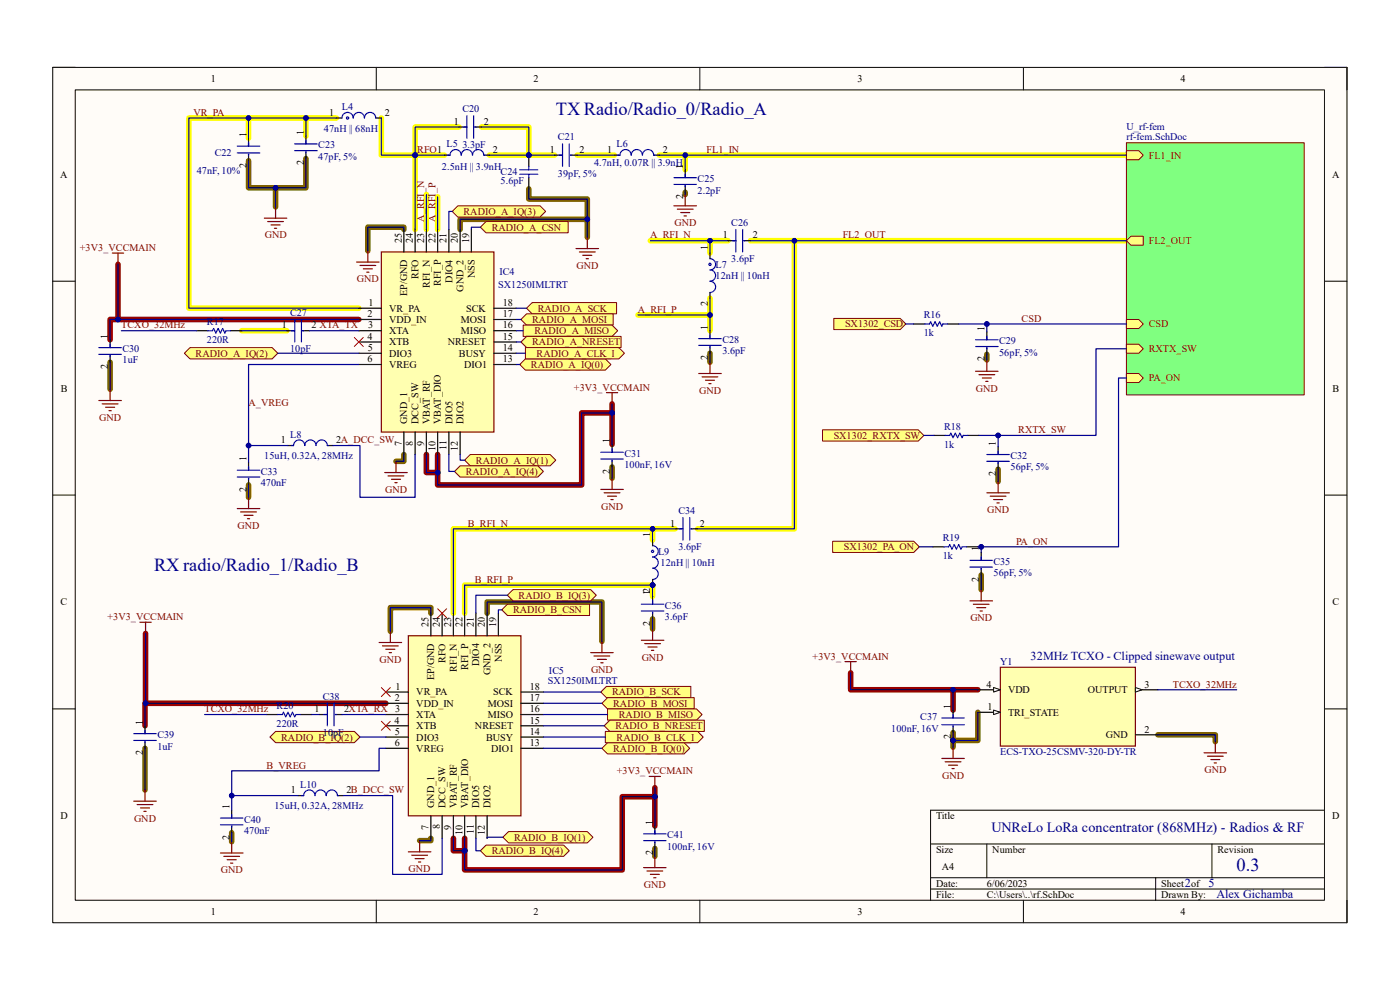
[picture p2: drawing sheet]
<svg xmlns="http://www.w3.org/2000/svg" width="297mm" height="210mm" viewBox="0 0 297 210" stroke-linecap="round" stroke-linejoin="round" font-family="sans-serif">
<path d="M11.2 14.3h274.6v181.4h-274.6z" fill-rule="evenodd" fill="#fffcf8"/>
<path d="M11.2 14.3h274.6v181.4h-274.6z" fill="none" stroke="#000" stroke-width=".21"/>
<path d="M16 19.1h265v171.9h-265z" fill-rule="evenodd" fill="#fffcf8"/>
<g fill="none" stroke="#000" stroke-width=".21">
<path d="M11.2 14.3h4.8M16 19.1h265v171.9h-265zM79.8 14.3v4.8M148.5 14.3v4.8M217.1 14.3v4.8M281 14.3h4.8v4.8M11.2 59.7h4.8M281 59.7h4.8M11.2 105h4.8M281 105h4.8M11.2 150.4h4.8M281 150.4h4.8"/>
<path d="M197.4 179h83.6M209.4 179v7.2M257.1 179v7.2M281 171.9h-83.6v19.1M79.8 191v4.7M148.5 191v4.7M197.4 186.2h83.6M197.4 188.6h83.6M217.1 191v4.7M245.2 186.2v4.8M285.8 191v4.7"/>
</g>
<g fill="none" stroke="#7f6000" stroke-width="1.2">
<path d="M58.5 39.8v4.1M64.9 33.6v6.2h-12.2v-5.7M85.7 48.7v-.5h-7.7v5M97.6 48.7v-2.2h27v3.8M112.2 40.1v2.1h12.4v4.3M145.4 40.8v.5M23.4 76.8v5.8M150.6 74.9v1.9M209.4 75.2v1.2M85.7 96.4v1.5h-1.7M129.9 99.1v2.3M211.8 99.5v2.7"/>
<path d="M52.7 102.9v2.6M91.4 130.1v-1.2h-8.6v5M103.3 130.1v-2.4h24.4v8.4M138.4 131.3v2.1M208.2 122v3.1M30.8 158.7v8.9M202.2 155.4v1.7M207.5 151.1v6h-5.3v1.4M245.6 155.9h12.2v1.4M49.1 176.7v1.9M91.4 177.8v.5h-2.4M138.9 180v1.7"/>
</g>
<g fill="none" stroke="#900" stroke-width="1.2">
<path d="M25 56.1v11.7M76.1 67.8h-52.7v4.3M90.5 96.4v3.8h2.3v-3.8M129.9 87.6h-6.5v15.3h-30.6v-2.7M129.9 85.7v8.6M30.9 134.4l-.1 19.6M30.9 149.2h51M180.5 142.7v3.6h27M202.2 146.3v4.3M96.2 177.8v2.7h2.4M98.6 177.8v2.7M138.9 169h-6.9v15.5h-33.4v-4"/>
<path d="M138.9 167.1v8.1"/>
</g>
<g fill="none" stroke="#ff0" stroke-width="1.2">
<path d="M52.7 25v4.3M64.9 25v3.9M71.4 25h-31.3v40.4h36M80.9 25v7.9h7.2M88.1 32.9h6.2M88.1 32.9v15.8M97.4 26.9h-9.3v6M102.2 26.9h10v6h5.5M103.8 32.9h8.4M122.4 32.9h7.9M139.9 32.9h5.5v3.1M145.4 32.9h93.6"/>
<path d="M90.5 41.3v7.4M92.8 41.8v6.9M138 51.1h16.4M150.6 51.1v2.6M159.2 51.1h79.8M168.5 51.1v61.1h-20.5M51.3 70.2h9.5M135.3 66.8h15.3v3.4M150.6 63.2v3.6M138.4 112.2v2.4M143.2 112.2h-47v17.9M138.4 126.5v-2.4h-39.8v6"/>
</g>
<path d="M80.9 53.5h23.9v38.2h-23.9z" fill-rule="evenodd" fill="#ffffb0"/>
<path d="M80.9 53.5h23.9v38.2h-23.9z" fill="none" stroke="#800000" stroke-width=".25"/>
<g fill="none" stroke="#000" stroke-width=".25">
<path d="M85.7 48.7v4.7M88.1 48.7v4.8M90.5 48.7v4.8M92.8 48.7v4.8M95.2 48.7v4.8M97.6 48.7v4.8M100 48.7v4.8M76.1 65.4h4.8M76.1 67.8h4.8M76.1 70.2h4.8M76.1 72.5h4.8M76.1 74.9h4.8"/>
<path d="M76.1 77.3h4.8M104.8 65.4h4.8M104.8 67.8h4.8M104.8 70.2h4.8M104.8 72.5h4.8M104.8 74.9h4.8M104.8 77.3h4.8M85.7 91.7v4.7M88.1 91.7v4.7M90.5 91.7v4.7M92.8 91.7v4.7M95.2 91.7v4.7"/>
<path d="M97.6 91.7v4.7"/>
</g>
<path d="M86.6 134.9h23.9v38.2h-23.9z" fill-rule="evenodd" fill="#ffffb0"/>
<g fill="none" stroke="#800000" stroke-width=".25">
<path d="M23.8 53.7h2.4M25 53.7v2.4M75.6 55.6h4.8M76.4 56.3h3.3M77.1 57h1.9M77.8 57.7h.5M78 53.2v2.4M122.2 52.7h4.8M122.9 53.5h3.4M123.6 54.2h2M124.4 54.9h.4M124.6 50.3v2.4"/>
<path d="M21 85h4.7M21.7 85.7h3.3M22.4 86.4h1.9M23.1 87.1h.5M23.4 82.6v2.4M29.7 132h2.4M30.9 132v2.4M80.4 136.3h4.8M81.1 137h3.4M81.9 137.7h1.9M82.6 138.5h.5M82.8 133.9v2.4"/>
<path d="M86.6 134.9h23.9v38.2h-23.9zM125.3 138.5h4.8M126 139.2h3.4M126.7 139.9h2M127.7 136.1v2.4M127.5 140.6h.4M28.4 170h4.8M29.1 170.7h3.3M29.8 171.4h1.9M30.5 172.1h.5M30.8 167.6v2.4"/>
</g>
<g fill="none" stroke="#000" stroke-width=".25">
<path d="M91.4 130.1v4.8M93.8 130.1v4.8M96.2 130.1v4.8M98.6 130.1v4.8M101 130.1v4.8M103.3 130.1v4.8M105.7 130.1v4.8M81.9 146.8h4.7M81.9 149.2h4.7M81.9 151.6h4.7M81.9 154h4.7M81.9 156.4h4.7"/>
<path d="M81.9 158.7h4.7M110.5 146.8h4.8M110.5 149.2h4.8M110.5 151.6h4.8M110.5 154h4.8M110.5 156.4h4.8M110.5 158.7h4.8M91.4 173.1v4.7M93.8 173.1v4.7M96.2 173.1v4.7M98.6 173.1v4.7M101 173.1v4.7"/>
<path d="M103.3 173.1v4.7"/>
</g>
<path d="M212.2 141.6h28.7v16.7h-28.7z" fill-rule="evenodd" fill="#ffffb0"/>
<path d="M212.2 141.6h28.7v16.7h-28.7z" fill="none" stroke="#800000" stroke-width=".25"/>
<path d="M207.5 146.3h4.7" fill="none" stroke="#000" stroke-width=".25"/>
<path d="M210.8 145.8l1.4 .5-1.4 .5z" fill="#f8fcff"/>
<path d="M210.8 145.8l1.4 .5-1.4 .5z" fill="none" stroke="#000" stroke-width=".21"/>
<path d="M207.5 151.1h4.7" fill="none" stroke="#000" stroke-width=".25"/>
<path d="M210.8 150.6l1.4 .5-1.4 .5z" fill="#f8fcff"/>
<path d="M210.8 150.6l1.4 .5-1.4 .5z" fill="none" stroke="#000" stroke-width=".21"/>
<path d="M240.9 146.3h4.7" fill="none" stroke="#000" stroke-width=".25"/>
<path d="M240.9 145.8l1.4 .5-1.4 .5z" fill="#f8fcff"/>
<path d="M240.9 145.8l1.4 .5-1.4 .5z" fill="none" stroke="#000" stroke-width=".21"/>
<path d="M240.9 155.9h4.7" fill="none" stroke="#000" stroke-width=".25"/>
<path d="M179.3 140.4h2.4M180.5 140.4v2.3M202.2 158.5v2.4M255.4 159.7h4.8M257.8 157.3v2.4M199.8 160.9h4.8M200.5 161.6h3.4M201.2 162.3h2M202 163h.4M256.2 160.4h3.3M256.9 161.1h1.9M257.6 161.9h.5" fill="none" stroke="#800000" stroke-width=".25"/>
<path d="M75.2 71.6l1.9 1.9M77.1 71.6l-1.9 1.9M80.9 153l1.9 1.9M80.9 145.8l1.9 2M82.8 153l-1.9 1.9M82.8 145.8l-1.9 2" fill="none" stroke="#f00" stroke-width=".21"/>
<path d="M111.5 76.1h16.9l1.2 1.2-1.2 1.2h-16.9l-1.2-1.2z" fill-rule="evenodd" fill="#ffff80"/>
<path d="M111.5 76.1h16.9l1.2 1.2-1.2 1.2h-16.9l-1.2-1.2z" fill="none" stroke="#800000" stroke-width=".21"/>
<path d="M99.8 96.4h16.9l1.2 1.2-1.2 1.2h-16.9l-1.2-1.2z" fill-rule="evenodd" fill="#ffff80"/>
<path d="M99.8 96.4h16.9l1.2 1.2-1.2 1.2h-16.9l-1.2-1.2z" fill="none" stroke="#800000" stroke-width=".21"/>
<path d="M96.4 100l1.2-1.2h16.5l1.2 1.2-1.2 1.2h-16.5z" fill-rule="evenodd" fill="#ffff80"/>
<path d="M96.4 100l1.2-1.2h16.5l1.2 1.2-1.2 1.2h-16.5z" fill="none" stroke="#800000" stroke-width=".21"/>
<path d="M95.9 44.9l1.2-1.2h17.5l1.2 1.2-1.2 1.1h-17.5z" fill-rule="evenodd" fill="#ffff80"/>
<path d="M95.9 44.9l1.2-1.2h17.5l1.2 1.2-1.2 1.1h-17.5z" fill="none" stroke="#800000" stroke-width=".21"/>
<path d="M40.3 73.7h17.4l1.2 1.2-1.2 1.2h-17.4l-1.2-1.2z" fill-rule="evenodd" fill="#ffff80"/>
<path d="M40.3 73.7h17.4l1.2 1.2-1.2 1.2h-17.4l-1.2-1.2z" fill="none" stroke="#800000" stroke-width=".21"/>
<path d="M58.5 155.2h16.7l1.2 1.2-1.2 1.1h-16.7l-1.2-1.1z" fill-rule="evenodd" fill="#ffff80"/>
<path d="M58.5 155.2h16.7l1.2 1.2-1.2 1.1h-16.7l-1.2-1.1z" fill="none" stroke="#800000" stroke-width=".21"/>
<path d="M103.1 179.3h16.5l1.2 1.2-1.2 1.2h-16.5l-1.2-1.2z" fill-rule="evenodd" fill="#ffff80"/>
<path d="M103.1 179.3h16.5l1.2 1.2-1.2 1.2h-16.5l-1.2-1.2z" fill="none" stroke="#800000" stroke-width=".21"/>
<path d="M106.7 177.6l1.2-1.2h16.7l1.2 1.2-1.2 1.2h-16.7z" fill-rule="evenodd" fill="#ffff80"/>
<path d="M106.7 177.6l1.2-1.2h16.7l1.2 1.2-1.2 1.2h-16.7z" fill="none" stroke="#800000" stroke-width=".21"/>
<path d="M127.7 158.7l1.2-1.2h16.2l1.2 1.2-1.2 1.2h-16.2z" fill-rule="evenodd" fill="#ffff80"/>
<path d="M127.7 158.7l1.2-1.2h16.2l1.2 1.2-1.2 1.2h-16.2z" fill="none" stroke="#800000" stroke-width=".21"/>
<path d="M107.6 126.3l1.2-1.2h16.5l1.2 1.2-1.2 1.2h-16.5z" fill-rule="evenodd" fill="#ffff80"/>
<path d="M107.6 126.3l1.2-1.2h16.5l1.2 1.2-1.2 1.2h-16.5z" fill="none" stroke="#800000" stroke-width=".21"/>
<path d="M84 97.9v2.3M81.6 100.2h4.8M82.3 101h3.4M83.1 101.7h1.9M83.8 102.4h.4" fill="none" stroke="#800000" stroke-width=".25"/>
<path d="M111.7 65.4l1.2-1.2h17.9v2.4h-17.9z" fill-rule="evenodd" fill="#ffff80"/>
<path d="M111.7 65.4l1.2-1.2h17.9v2.4h-17.9z" fill="none" stroke="#800000" stroke-width=".21"/>
<path d="M111.7 66.6h18.4v2.4h-18.4l-1.2-1.2z" fill-rule="evenodd" fill="#ffff80"/>
<path d="M111.7 66.6h18.4v2.4h-18.4l-1.2-1.2z" fill="none" stroke="#800000" stroke-width=".21"/>
<path d="M111 69h18.9l1.1 1.2-1.1 1.2h-18.9z" fill-rule="evenodd" fill="#ffff80"/>
<path d="M111 69h18.9l1.1 1.2-1.1 1.2h-18.9z" fill="none" stroke="#800000" stroke-width=".21"/>
<path d="M110.5 72.5l1.2-1.1h20.1v2.3h-20.1z" fill-rule="evenodd" fill="#ffff80"/>
<path d="M110.5 72.5l1.2-1.1h20.1v2.3h-20.1z" fill="none" stroke="#800000" stroke-width=".21"/>
<path d="M101.9 48.2l1.2-1.2h17.4v2.4h-17.4z" fill-rule="evenodd" fill="#ffff80"/>
<path d="M101.9 48.2l1.2-1.2h17.4v2.4h-17.4z" fill="none" stroke="#800000" stroke-width=".21"/>
<path d="M61.1 94.5h1.2M69.4 94.5h1.2M63.2 168.8h1.2M71.6 168.8h1.2" fill="none" stroke="#000" stroke-width=".25"/>
<path d="M61.8 94.5h.5a1.2 1.2 0 0 1 1.2-1.2 1.2 1.2 0 0 1 1.2 1.2 1.19 1.19 0 0 1 .8-1.1 1.19 1.19 0 0 1 1.3 .4l.3 .7a1.19 1.19 0 0 1 .8-1.1 1.19 1.19 0 0 1 1.3 .4l.2 .7h.3M63.9 168.8h.5a1.2 1.2 0 0 1 1.2-1.2 1.2 1.2 0 0 1 1.2 1.2 1.19 1.19 0 0 1 .8-1.2 1.19 1.19 0 0 1 1.4 .5l.2 .7a1.19 1.19 0 0 1 .8-1.2 1.19 1.19 0 0 1 1.4 .5l.2 .7h.2" fill="none" stroke="#00f" stroke-width=".25"/>
<g fill="none" stroke="#800000" stroke-width=".25">
<path d="M50.3 107.9h4.8M51.1 108.6h3.3M51.8 109.3h1.9M52.5 110h.5M52.7 105.5v2.4M49.1 178.6v2.4M89 178.3v2.4M46.8 181h4.7M47.5 181.7h3.3M48.2 182.4h1.9M48.9 183.1h.5M86.6 180.7h4.8"/>
<path d="M87.4 181.4h3.3M88.1 182.1h1.9M88.8 182.9h.5"/>
</g>
<path d="M107.6 128.2h17.5v2.4h-17.5l-1.1-1.2z" fill-rule="evenodd" fill="#ffff80"/>
<path d="M107.6 128.2h17.5v2.4h-17.5l-1.1-1.2z" fill="none" stroke="#800000" stroke-width=".21"/>
<path d="M127.5 146.8l1.2-1.2h17.9v2.4h-17.9z" fill-rule="evenodd" fill="#ffff80"/>
<path d="M127.5 146.8l1.2-1.2h17.9v2.4h-17.9z" fill="none" stroke="#800000" stroke-width=".21"/>
<path d="M128.9 148h18.4v2.4h-18.4l-1.2-1.2z" fill-rule="evenodd" fill="#ffff80"/>
<path d="M128.9 148h18.4v2.4h-18.4l-1.2-1.2z" fill="none" stroke="#800000" stroke-width=".21"/>
<path d="M128.9 150.4h18.9l1.1 1.2-1.1 1.2h-18.9z" fill-rule="evenodd" fill="#ffff80"/>
<path d="M128.9 150.4h18.9l1.1 1.2-1.1 1.2h-18.9z" fill="none" stroke="#800000" stroke-width=".21"/>
<path d="M128.2 154l1.2-1.2h20v2.4h-20z" fill-rule="evenodd" fill="#ffff80"/>
<path d="M128.2 154l1.2-1.2h20v2.4h-20z" fill="none" stroke="#800000" stroke-width=".21"/>
<g fill="none" stroke="#800000" stroke-width=".25">
<path d="M56.1 46.3h4.7M56.8 47h3.3M57.5 47.7h1.9M58.2 48.4h.5M58.5 43.9v2.4M143 43.7h4.8M143.7 44.4h3.3M144.4 45.1h1.9M145.1 45.8h.5M145.4 41.3v2.4M148.2 79.2h4.8M148.9 80h3.4"/>
<path d="M150.6 76.8v2.4M128.7 83.3h2.3M129.9 83.3v2.4M149.7 80.7h1.9M150.4 81.4h.5M127.5 103.8h4.7M128.2 104.5h3.3M128.9 105.3h1.9M129.6 106h.5M129.9 101.4v2.4M136.1 135.8h4.7M136.8 136.5h3.3"/>
<path d="M137.5 137.3h1.9M138.2 138h.5M138.4 133.4v2.4M137.7 164.7h2.4M138.9 164.7v2.4M136.5 184.1h4.8M137.3 184.8h3.3M138 185.5h1.9M138.7 186.2h.5M138.9 181.7v2.4"/>
</g>
<path d="M92.8 129.1l2 1.9M94.8 129.1l-2 1.9" fill="none" stroke="#f00" stroke-width=".21"/>
<path d="M239 30.3h37.7v53.5h-37.7z" fill-rule="evenodd" fill="#80ff80"/>
<path d="M239 30.3h37.7v53.5h-37.7z" fill="none" stroke="#800000" stroke-width=".21"/>
<path d="M239 67.8h2.6l.9 .9-.9 1h-2.6z" fill-rule="evenodd" fill="#ffff80"/>
<path d="M239 67.8h2.6l.9 .9-.9 1h-2.6z" fill="none" stroke="#800000" stroke-width=".21"/>
<path d="M239 79.2h2.6l.9 1-.9 1h-2.6z" fill-rule="evenodd" fill="#ffff80"/>
<path d="M239 79.2h2.6l.9 1-.9 1h-2.6z" fill="none" stroke="#800000" stroke-width=".21"/>
<path d="M239 73h2.6l.9 1-.9 .9h-2.6z" fill-rule="evenodd" fill="#ffff80"/>
<path d="M239 73h2.6l.9 1-.9 .9h-2.6z" fill="none" stroke="#800000" stroke-width=".21"/>
<path d="M239 32h2.6l.9 .9-.9 1h-2.6z" fill-rule="evenodd" fill="#ffff80"/>
<path d="M239 32h2.6l.9 .9-.9 1h-2.6z" fill="none" stroke="#800000" stroke-width=".21"/>
<path d="M239.9 50.1h2.6v1.9h-2.6l-.9-.9z" fill-rule="evenodd" fill="#ffff80"/>
<path d="M239.9 50.1h2.6v1.9h-2.6l-.9-.9z" fill="none" stroke="#800000" stroke-width=".21"/>
<g fill="none" stroke="#800000" stroke-width=".25">
<path d="M207 78.8h4.8M207.7 79.5h3.3M209.4 76.4v2.4M208.4 80.2h1.9M209.1 80.9h.5M209.4 104.5h4.7M210.1 105.3h3.3M210.8 106h1.9M211.5 106.7h.5M211.8 102.2v2.3M205.8 127.5h4.8M206.5 128.2h3.3"/>
<path d="M207.2 128.9h1.9M207.9 129.6h.5M208.2 125.1v2.4"/>
</g>
<path d="M176.9 67.5h14.1l1.2 1.2-1.2 1.2h-14.1z" fill-rule="evenodd" fill="#ffff80"/>
<path d="M176.9 67.5h14.1l1.2 1.2-1.2 1.2h-14.1z" fill="none" stroke="#800000" stroke-width=".21"/>
<path d="M174.5 91.2h20.3l1.2 1.2-1.2 1.2h-20.3z" fill-rule="evenodd" fill="#ffff80"/>
<path d="M174.5 91.2h20.3l1.2 1.2-1.2 1.2h-20.3z" fill="none" stroke="#800000" stroke-width=".21"/>
<path d="M176.6 114.8h17.2l1.2 1.2-1.2 1.2h-17.2z" fill-rule="evenodd" fill="#ffff80"/>
<path d="M176.6 114.8h17.2l1.2 1.2-1.2 1.2h-17.2z" fill="none" stroke="#800000" stroke-width=".21"/>
<path d="M128.4 155.2h19.6l1.2 1.2-1.2 1.1h-19.6z" fill-rule="evenodd" fill="#ffff80"/>
<path d="M128.4 155.2h19.6l1.2 1.2-1.2 1.1h-19.6z" fill="none" stroke="#800000" stroke-width=".21"/>
<path d="M111.5 73.7h19.8l1.2 1.2-1.2 1.2h-19.8z" fill-rule="evenodd" fill="#ffff80"/>
<path d="M111.5 73.7h19.8l1.2 1.2-1.2 1.2h-19.8z" fill="none" stroke="#800000" stroke-width=".21"/>
<circle cx="112.2" cy="32.9" r=".48" fill="#000080"/>
<circle cx="112.2" cy="32.9" r=".48" fill="none" stroke="#000080" stroke-width=".21"/>
<path d="M112.2 32.9v2.4M112.2 37.7v2.4" fill="none" stroke="#000" stroke-width=".25"/>
<circle cx="112.2" cy="32.9" r=".48" fill="#000080"/>
<circle cx="112.2" cy="32.9" r=".48" fill="none" stroke="#000080" stroke-width=".21"/>
<g fill="none" stroke="#00f" stroke-width=".25">
<path d="M50.3 31h4.8M50.3 32.4h4.8M52.7 30.3v.7M52.7 32.7v.2M62.5 30.5h4.8M62.5 32h4.8M64.9 29.8v.7M64.9 32.2v.2M98.3 26.9h.7M99 24.6v4.7M100.5 24.6v4.7M100.7 26.9h.3"/>
<path d="M110.3 36h3.8M110.3 37h3.8M112.2 35.3v.7M112.2 37v.7M118.6 32.9h.7M119.3 30.5v4.8M120.8 30.5v4.8M121 32.9h.3M131 32.9h.5a1.2 1.2 0 0 1 1.2-1.2 1.2 1.2 0 0 1 1.2 1.2 1.19 1.19 0 0 1 .8-1.1 1.19 1.19 0 0 1 1.4 .4l.2 .7a1.19 1.19 0 0 1 .8-1.1 1.19 1.19 0 0 1 1.4 .4l.2 .7h.2M150.6 54.9a1.19 1.19 0 0 1 1.2 1.2 1.19 1.19 0 0 1-1.2 1.2 1.19 1.19 0 0 1 1.2 1.2 1.19 1.19 0 0 1-1.2 1.2 1.2 1.2 0 0 1 1.2 1.1 1.2 1.2 0 0 1-1.2 1.2M155.4 51.1h.7M156.1 48.7v4.8"/>
<path d="M157.5 48.7v4.8M157.8 51.1h.2M44.1 70.2h1l.2-.5 .5 .9 .5-.9 .5 .9 .4-.9 .5 .9 .3-.4h.9M148.2 71.8h4.8M148.2 73.3h4.8M150.6 71.1v.7M150.6 73.5v.2M196.2 68.7h1l.2-.4 .5 .9 .5-.9 .5 .9 .4-.9 .5 .9 .2-.5h1M207 72.1h4.8M207 73.5h4.8M209.4 71.4v.7M209.4 73.7v.3"/>
<path d="M50.3 99.8h4.8M52.7 99.1v.7M127.5 95.9h4.7M127.5 97.4h4.7M129.9 95.2v.7M129.9 97.6v.3M200.5 92.4h1l.2-.5 .5 .9 .5-.9 .5 .9 .4-.9 .5 .9 .2-.4h1M209.4 96.4h4.7M209.4 97.9h4.7M211.8 95.7v.7M211.8 98.1v.2M50.3 101.2h4.8"/>
<path d="M52.7 101.4v.3M144.2 112.2h.7M144.9 109.8v4.8M146.3 109.8v4.8M146.6 112.2h.2M200.3 116h.9l.3-.5 .5 1 .4-1 .5 1 .5-1 .5 1 .2-.5h1M205.8 118.9h4.8M208.2 118.2v.7M136.1 128.2h4.7M136.1 129.6h4.7M138.4 127.5v.7M138.4 129.9v.2"/>
<path d="M205.8 120.3h4.8M208.2 120.5v.3M58.9 151.6h1l.2-.5 .5 1 .5-1 .5 1 .4-1 .5 1 .3-.5h.9M199.8 152.3h4.8M199.8 153.7h4.8M202.2 151.6v.7M202.2 154v.2M46.8 173.5h4.7M46.8 175h4.7M49.1 172.8v.7M49.1 175.2v.3M136.5 176.9h4.8"/>
<path d="M136.5 178.3h4.8M138.9 176.2v.7M138.9 178.6v.2"/>
<circle cx="150.6" cy="56.1" r=".24"/>
</g>
<g fill="none" stroke="#000" stroke-width=".25">
<path d="M52.7 29.3v1.7M52.7 32.7v1.4M64.9 28.9v1.6M64.9 32.2v1.4M97.4 26.9h1.6M100.7 26.9h1.5M117.7 32.9h1.6M121 32.9h1.4M130.3 32.9h1.2M138.7 32.9h1.2M150.6 53.7v1.2M154.4 51.1h1.7"/>
<path d="M157.8 51.1h1.4M41.7 70.2h2.4M48.9 70.2h2.4M150.6 62v1.2M150.6 70.2v1.6M150.6 73.5v1.4M193.8 68.7h2.4M201 68.7h2.4M209.4 70.4v1.7M209.4 73.7v1.5M52.7 98.1v1.7M129.9 94.3v1.6"/>
<path d="M129.9 97.6v1.5M198.1 92.4h2.4M205.3 92.4h2.4M211.8 94.8v1.6M211.8 98.1v1.4M52.7 101.4v1.5M143.2 112.2h1.7M146.6 112.2h1.4M197.9 116h2.4M205.1 116h2.4M208.2 117.2v1.7M138.4 126.5v1.7"/>
<path d="M138.4 129.9v1.4M208.2 120.5v1.5M56.6 151.6h2.3M63.7 151.6h2.4M202.2 150.6v1.7M202.2 154v1.4M49.1 171.9v1.6M49.1 175.2v1.5M138.9 175.2v1.7M138.9 178.6v1.4"/>
</g>
<circle cx="138.4" cy="124.1" r=".48" fill="#000080"/>
<circle cx="138.4" cy="124.1" r=".48" fill="none" stroke="#000080" stroke-width=".21"/>
<g fill="none" stroke="#00f" stroke-width=".25">
<path d="M138.4 115.8a1.2 1.2 0 0 1 1.2 1.2 1.2 1.2 0 0 1-1.2 1.2 1.19 1.19 0 0 1 1.2 1.1 1.19 1.19 0 0 1-1.2 1.2 1.2 1.2 0 0 1 1.2 1.2 1.2 1.2 0 0 1-1.2 1.2"/>
<circle cx="138.4" cy="117" r=".24"/>
</g>
<path d="M138.4 114.6v1.2M138.4 122.9v1.2" fill="none" stroke="#000" stroke-width=".25"/>
<circle cx="138.4" cy="124.1" r=".48" fill="#000080"/>
<circle cx="138.4" cy="124.1" r=".48" fill="none" stroke="#000080" stroke-width=".21"/>
<g fill="none" stroke="#000" stroke-width=".25">
<path d="M71.4 25h1.1M79.7 25h1.2M94.3 32.9h1.2M102.6 32.9h1.2M145.4 36v1.7M145.4 39.4v1.4M23.4 72.1v1.6M23.4 75.4v1.4M60.8 70.2h1.7M64.2 70.2h1.4M30.8 154v1.6M30.8 157.3v1.4"/>
<path d="M67.8 151.6h1.6M71.1 151.6h1.4"/>
</g>
<g fill="none" stroke="#00f" stroke-width=".25">
<path d="M72.5 25a1.2 1.2 0 0 1 1.2-1.2 1.2 1.2 0 0 1 1.2 1.2 1.2 1.2 0 0 1 1.2-1.2 1.2 1.2 0 0 1 1.2 1.2 1.19 1.19 0 0 1 .8-1.1 1.19 1.19 0 0 1 1.4 .4l.2 .7M95 32.9h.5a1.2 1.2 0 0 1 1.2-1.2 1.2 1.2 0 0 1 1.2 1.2 1.2 1.2 0 0 1 1.1-1.2 1.2 1.2 0 0 1 1.2 1.2 1.19 1.19 0 0 1 .9-1.1 1.19 1.19 0 0 1 1.3 .4l.2 .7h.3M143 37.7h4.8M143 39.1h4.8M145.4 37v.7M145.4 39.4v.2M21 73.7h4.7M21 75.2h4.7M23.4 73v.7M23.4 75.4v.3M61.8 70.2h.7M62.5 67.8v4.7"/>
<path d="M63.9 67.8v4.7M64.2 70.2h.2M28.4 155.6h4.8M28.4 157.1h4.8M30.8 154.9v.7M30.8 157.3v.2M68.7 151.6h.7M69.4 149.2v4.8M70.9 149.2v4.8M71.1 151.6h.3"/>
<circle cx="73.7" cy="25" r=".24"/>
</g>
<path d="M97.6 48.7v-2.2h27v3.8M103.3 130.1v-2.4h24.4v8.4" fill="none" stroke="#000080" stroke-width=".25"/>
<circle cx="124.6" cy="46.5" r=".48" fill="#000080"/>
<circle cx="124.6" cy="46.5" r=".48" fill="none" stroke="#000080" stroke-width=".21"/>
<path d="M85.7 48.7v-.5h-7.7v5M30.9 149.2h51M43.4 151.6h13.2M245.6 155.9h12.2v1.4M245.6 146.3h16.8" fill="none" stroke="#000080" stroke-width=".25"/>
<circle cx="30.9" cy="149.2" r=".48" fill="#000080"/>
<circle cx="30.9" cy="149.2" r=".48" fill="none" stroke="#000080" stroke-width=".21"/>
<path d="M207.5 151.1v6h-5.3v1.4" fill="none" stroke="#000080" stroke-width=".25"/>
<circle cx="202.2" cy="157.1" r=".48" fill="#000080"/>
<circle cx="202.2" cy="157.1" r=".48" fill="none" stroke="#000080" stroke-width=".21"/>
<path d="M202.2 155.4v1.7" fill="none" stroke="#000080" stroke-width=".25"/>
<circle cx="202.2" cy="157.1" r=".48" fill="#000080"/>
<circle cx="202.2" cy="157.1" r=".48" fill="none" stroke="#000080" stroke-width=".21"/>
<g fill="none" stroke="#000080" stroke-width=".25">
<path d="M95.9 44.9h-.7v3.8M101.9 48.2h-1.9v.5M58.9 74.9h17.2M109.6 65.4h2.1M109.6 67.8h.9M109.6 70.2h1.4M109.6 72.5h.9M109.6 74.9h1.9M109.6 77.3h.7M61.1 94.5h-8.4v3.6M85.7 96.4v1.5h-1.7M95.2 96.4v3.6h1.2"/>
<path d="M97.6 96.4v1.2h1M91.4 130.1v-1.2h-8.6v5M107.6 126.3h-6.6v3.8M115.3 158.7h12.4M101 177.8v2.7h.9M106.7 177.6h-3.4v.2"/>
</g>
<circle cx="52.7" cy="94.5" r=".48" fill="#000080"/>
<circle cx="52.7" cy="94.5" r=".48" fill="none" stroke="#000080" stroke-width=".21"/>
<path d="M63.2 168.8h-14.1v3.1" fill="none" stroke="#000080" stroke-width=".25"/>
<circle cx="49.1" cy="168.8" r=".48" fill="#000080"/>
<circle cx="49.1" cy="168.8" r=".48" fill="none" stroke="#000080" stroke-width=".21"/>
<path d="M106.5 129.4h-.8v.7M115.3 146.8h12.2M115.3 149.2h12.4M115.3 151.6h13.6M115.3 154h12.9M115.3 156.4h13.1M49.1 176.7v1.9M72.8 168.8h10.5v16.7h10.5v-7.7M91.4 177.8v.5h-2.4M98.6 177.8v2.7" fill="none" stroke="#000080" stroke-width=".25"/>
<circle cx="98.6" cy="180.5" r=".48" fill="#000080"/>
<circle cx="98.6" cy="180.5" r=".48" fill="none" stroke="#000080" stroke-width=".21"/>
<path d="M96.2 177.8v2.7h2.4" fill="none" stroke="#000080" stroke-width=".25"/>
<circle cx="98.6" cy="180.5" r=".48" fill="#000080"/>
<circle cx="98.6" cy="180.5" r=".48" fill="none" stroke="#000080" stroke-width=".21"/>
<path d="M129.9 99.1v2.3M138.9 169h-6.9v15.5h-33.4v-4" fill="none" stroke="#000080" stroke-width=".25"/>
<circle cx="98.6" cy="180.5" r=".48" fill="#000080"/>
<circle cx="98.6" cy="180.5" r=".48" fill="none" stroke="#000080" stroke-width=".21"/>
<circle cx="138.9" cy="169" r=".48" fill="#000080"/>
<circle cx="138.9" cy="169" r=".48" fill="none" stroke="#000080" stroke-width=".21"/>
<path d="M90.5 96.4v3.8h2.3v-3.8" fill="none" stroke="#000080" stroke-width=".25"/>
<circle cx="92.8" cy="100.2" r=".48" fill="#000080"/>
<circle cx="92.8" cy="100.2" r=".48" fill="none" stroke="#000080" stroke-width=".21"/>
<path d="M129.9 87.6h-6.5v15.3h-30.6v-2.7" fill="none" stroke="#000080" stroke-width=".25"/>
<circle cx="92.8" cy="100.2" r=".48" fill="#000080"/>
<circle cx="92.8" cy="100.2" r=".48" fill="none" stroke="#000080" stroke-width=".21"/>
<circle cx="129.8" cy="87.6" r=".48" fill="#000080"/>
<circle cx="129.8" cy="87.6" r=".48" fill="none" stroke="#000080" stroke-width=".21"/>
<path d="M76.1 77.3h-23.4v17.2" fill="none" stroke="#000080" stroke-width=".25"/>
<circle cx="52.7" cy="94.5" r=".48" fill="#000080"/>
<circle cx="52.7" cy="94.5" r=".48" fill="none" stroke="#000080" stroke-width=".21"/>
<path d="M81.9 158.7h-1.5v4.8h-31.3v5.3" fill="none" stroke="#000080" stroke-width=".25"/>
<circle cx="49.1" cy="168.8" r=".48" fill="#000080"/>
<circle cx="49.1" cy="168.8" r=".48" fill="none" stroke="#000080" stroke-width=".21"/>
<path d="M112.2 40.1v2.1h12.4v4.3M76.4 156.4h5.5" fill="none" stroke="#000080" stroke-width=".25"/>
<circle cx="124.6" cy="46.5" r=".48" fill="#000080"/>
<circle cx="124.6" cy="46.5" r=".48" fill="none" stroke="#000080" stroke-width=".21"/>
<path d="M122.4 32.9h7.9M90.5 41.3v7.4M92.8 41.8v6.9M150.6 74.9v1.9M138.4 124.1v2.4M138.4 131.3v2.1" fill="none" stroke="#000080" stroke-width=".25"/>
<circle cx="138.4" cy="124.1" r=".48" fill="#000080"/>
<circle cx="138.4" cy="124.1" r=".48" fill="none" stroke="#000080" stroke-width=".21"/>
<path d="M138.4 124.1h-39.8v6" fill="none" stroke="#000080" stroke-width=".25"/>
<circle cx="138.4" cy="124.1" r=".48" fill="#000080"/>
<circle cx="138.4" cy="124.1" r=".48" fill="none" stroke="#000080" stroke-width=".21"/>
<path d="M103.8 32.9h8.4M52.7 102.9v2.6" fill="none" stroke="#000080" stroke-width=".25"/>
<circle cx="112.2" cy="32.9" r=".48" fill="#000080"/>
<circle cx="112.2" cy="32.9" r=".48" fill="none" stroke="#000080" stroke-width=".21"/>
<path d="M88.1 32.9v15.8" fill="none" stroke="#000080" stroke-width=".25"/>
<circle cx="88.1" cy="32.9" r=".48" fill="#000080"/>
<circle cx="88.1" cy="32.9" r=".48" fill="none" stroke="#000080" stroke-width=".21"/>
<path d="M88.1 32.9h6.2" fill="none" stroke="#000080" stroke-width=".25"/>
<circle cx="88.1" cy="32.9" r=".48" fill="#000080"/>
<circle cx="88.1" cy="32.9" r=".48" fill="none" stroke="#000080" stroke-width=".21"/>
<path d="M80.9 25v7.9h7.2" fill="none" stroke="#000080" stroke-width=".25"/>
<circle cx="88.1" cy="32.9" r=".48" fill="#000080"/>
<circle cx="88.1" cy="32.9" r=".48" fill="none" stroke="#000080" stroke-width=".21"/>
<path d="M58.5 39.8v4.1" fill="none" stroke="#000080" stroke-width=".25"/>
<circle cx="58.5" cy="39.8" r=".48" fill="#000080"/>
<circle cx="58.5" cy="39.8" r=".48" fill="none" stroke="#000080" stroke-width=".21"/>
<path d="M64.9 25v3.9" fill="none" stroke="#000080" stroke-width=".25"/>
<circle cx="64.9" cy="25" r=".48" fill="#000080"/>
<circle cx="64.9" cy="25" r=".48" fill="none" stroke="#000080" stroke-width=".21"/>
<path d="M25.7 70.2h16M203.4 68.7h6v1.7M70.6 94.5h5.8v11h11.7v-9.1" fill="none" stroke="#000080" stroke-width=".25"/>
<circle cx="209.4" cy="68.7" r=".48" fill="#000080"/>
<circle cx="209.4" cy="68.7" r=".48" fill="none" stroke="#000080" stroke-width=".21"/>
<path d="M207.7 92.4h4.1v2.4" fill="none" stroke="#000080" stroke-width=".25"/>
<circle cx="211.8" cy="92.4" r=".48" fill="#000080"/>
<circle cx="211.8" cy="92.4" r=".48" fill="none" stroke="#000080" stroke-width=".21"/>
<path d="M207.5 116h.7v1.2" fill="none" stroke="#000080" stroke-width=".25"/>
<circle cx="208.2" cy="116" r=".48" fill="#000080"/>
<circle cx="208.2" cy="116" r=".48" fill="none" stroke="#000080" stroke-width=".21"/>
<path d="M192.2 68.7h1.6M209.4 68.7h29.6M209.4 75.2v1.2M196 92.4h2.1M211.8 99.5v2.7M195 116h2.9M208.2 122v3.1" fill="none" stroke="#000080" stroke-width=".25"/>
<circle cx="209.4" cy="68.7" r=".48" fill="#000080"/>
<circle cx="209.4" cy="68.7" r=".48" fill="none" stroke="#000080" stroke-width=".21"/>
<path d="M239 74h-6.5v18.4h-20.7" fill="none" stroke="#000080" stroke-width=".25"/>
<circle cx="211.8" cy="92.4" r=".48" fill="#000080"/>
<circle cx="211.8" cy="92.4" r=".48" fill="none" stroke="#000080" stroke-width=".21"/>
<path d="M239 80.2h-1.7v35.8h-29.1" fill="none" stroke="#000080" stroke-width=".25"/>
<circle cx="208.2" cy="116" r=".48" fill="#000080"/>
<circle cx="208.2" cy="116" r=".48" fill="none" stroke="#000080" stroke-width=".21"/>
<path d="M64.9 33.6v6.2h-12.2v-5.7" fill="none" stroke="#000080" stroke-width=".25"/>
<circle cx="58.5" cy="39.8" r=".48" fill="#000080"/>
<circle cx="58.5" cy="39.8" r=".48" fill="none" stroke="#000080" stroke-width=".21"/>
<path d="M145.4 32.9h93.6M145.4 40.8v.5" fill="none" stroke="#000080" stroke-width=".25"/>
<circle cx="145.4" cy="32.9" r=".48" fill="#000080"/>
<circle cx="145.4" cy="32.9" r=".48" fill="none" stroke="#000080" stroke-width=".21"/>
<path d="M159.2 51.1h79.8" fill="none" stroke="#000080" stroke-width=".25"/>
<circle cx="168.5" cy="51.1" r=".48" fill="#000080"/>
<circle cx="168.5" cy="51.1" r=".48" fill="none" stroke="#000080" stroke-width=".21"/>
<path d="M168.5 51.1v61.1h-20.5" fill="none" stroke="#000080" stroke-width=".25"/>
<circle cx="168.5" cy="51.1" r=".48" fill="#000080"/>
<circle cx="168.5" cy="51.1" r=".48" fill="none" stroke="#000080" stroke-width=".21"/>
<path d="M25 56.1v11.7M138.9 180v1.7" fill="none" stroke="#000080" stroke-width=".25"/>
<circle cx="25" cy="67.8" r=".48" fill="#000080"/>
<circle cx="25" cy="67.8" r=".48" fill="none" stroke="#000080" stroke-width=".21"/>
<path d="M143.2 112.2h-47v17.9" fill="none" stroke="#000080" stroke-width=".25"/>
<circle cx="138.4" cy="112.2" r=".48" fill="#000080"/>
<circle cx="138.4" cy="112.2" r=".48" fill="none" stroke="#000080" stroke-width=".21"/>
<path d="M138.4 112.2v2.4" fill="none" stroke="#000080" stroke-width=".25"/>
<circle cx="138.4" cy="112.2" r=".48" fill="#000080"/>
<circle cx="138.4" cy="112.2" r=".48" fill="none" stroke="#000080" stroke-width=".21"/>
<path d="M135.3 66.8h15.3v3.4" fill="none" stroke="#000080" stroke-width=".25"/>
<circle cx="150.6" cy="66.8" r=".48" fill="#000080"/>
<circle cx="150.6" cy="66.8" r=".48" fill="none" stroke="#000080" stroke-width=".21"/>
<path d="M71.4 25h-31.3v40.4h36" fill="none" stroke="#000080" stroke-width=".25"/>
<circle cx="64.9" cy="25" r=".48" fill="#000080"/>
<circle cx="64.9" cy="25" r=".48" fill="none" stroke="#000080" stroke-width=".21"/>
<circle cx="52.7" cy="25" r=".48" fill="#000080"/>
<circle cx="52.7" cy="25" r=".48" fill="none" stroke="#000080" stroke-width=".21"/>
<path d="M52.7 25v4.3" fill="none" stroke="#000080" stroke-width=".25"/>
<circle cx="52.7" cy="25" r=".48" fill="#000080"/>
<circle cx="52.7" cy="25" r=".48" fill="none" stroke="#000080" stroke-width=".21"/>
<path d="M30.9 134.4l-.1 19.6M66.1 151.6h1.7M72.5 151.6h9.4" fill="none" stroke="#000080" stroke-width=".25"/>
<circle cx="30.9" cy="149.2" r=".48" fill="#000080"/>
<circle cx="30.9" cy="149.2" r=".48" fill="none" stroke="#000080" stroke-width=".21"/>
<path d="M97.4 26.9h-9.3v6" fill="none" stroke="#000080" stroke-width=".25"/>
<circle cx="88.1" cy="32.9" r=".48" fill="#000080"/>
<circle cx="88.1" cy="32.9" r=".48" fill="none" stroke="#000080" stroke-width=".21"/>
<path d="M102.2 26.9h10v6h5.5" fill="none" stroke="#000080" stroke-width=".25"/>
<circle cx="112.2" cy="32.9" r=".48" fill="#000080"/>
<circle cx="112.2" cy="32.9" r=".48" fill="none" stroke="#000080" stroke-width=".21"/>
<path d="M180.5 142.7v3.6h27" fill="none" stroke="#000080" stroke-width=".25"/>
<circle cx="202.2" cy="146.3" r=".48" fill="#000080"/>
<circle cx="202.2" cy="146.3" r=".48" fill="none" stroke="#000080" stroke-width=".21"/>
<path d="M129.9 85.7v8.6" fill="none" stroke="#000080" stroke-width=".25"/>
<circle cx="129.8" cy="87.6" r=".48" fill="#000080"/>
<circle cx="129.8" cy="87.6" r=".48" fill="none" stroke="#000080" stroke-width=".21"/>
<path d="M202.2 146.3v4.3" fill="none" stroke="#000080" stroke-width=".25"/>
<circle cx="202.2" cy="146.3" r=".48" fill="#000080"/>
<circle cx="202.2" cy="146.3" r=".48" fill="none" stroke="#000080" stroke-width=".21"/>
<path d="M138.9 167.1v8.1" fill="none" stroke="#000080" stroke-width=".25"/>
<circle cx="138.9" cy="169" r=".48" fill="#000080"/>
<circle cx="138.9" cy="169" r=".48" fill="none" stroke="#000080" stroke-width=".21"/>
<path d="M138 51.1h16.4" fill="none" stroke="#000080" stroke-width=".25"/>
<circle cx="150.6" cy="51.1" r=".48" fill="#000080"/>
<circle cx="150.6" cy="51.1" r=".48" fill="none" stroke="#000080" stroke-width=".21"/>
<path d="M150.6 51.1v2.6" fill="none" stroke="#000080" stroke-width=".25"/>
<circle cx="150.6" cy="51.1" r=".48" fill="#000080"/>
<circle cx="150.6" cy="51.1" r=".48" fill="none" stroke="#000080" stroke-width=".21"/>
<path d="M150.6 63.2v3.6" fill="none" stroke="#000080" stroke-width=".25"/>
<circle cx="150.6" cy="66.8" r=".48" fill="#000080"/>
<circle cx="150.6" cy="66.8" r=".48" fill="none" stroke="#000080" stroke-width=".21"/>
<path d="M76.1 67.8h-52.7v4.3" fill="none" stroke="#000080" stroke-width=".25"/>
<circle cx="25" cy="67.8" r=".48" fill="#000080"/>
<circle cx="25" cy="67.8" r=".48" fill="none" stroke="#000080" stroke-width=".21"/>
<path d="M139.9 32.9h5.5v3.1M23.4 76.8v5.8M51.3 70.2h9.5M65.6 70.2h10.5M30.8 158.7v8.9" fill="none" stroke="#000080" stroke-width=".25"/>
<circle cx="145.4" cy="32.9" r=".48" fill="#000080"/>
<circle cx="145.4" cy="32.9" r=".48" fill="none" stroke="#000080" stroke-width=".21"/>
<g font-size="3.9" fill="#000080">
<text x="117.9" y="24.4">TX Radio/Radio_0/Radio_A</text>
<text x="32.7" y="121.1">RX radio/Radio_1/Radio_B</text>
<text x="262.3" y="184.8">0.3</text>
</g>
<text font-size="3" fill="#000080" x="210.3" y="176.5">UNReLo LoRa concentrator (868MHz) - Radios &amp; RF</text>
<g font-size="2.6" fill="#000080">
<text x="218.7" y="140">32MHz TCXO - Clipped sinewave output</text>
<text x="251.4" y="188.3">2</text>
<text x="256.4" y="188.3">5</text>
<text x="258.1" y="190.4">Alex Gichamba</text>
</g>
<g font-size="2.2">
<text x="44.7" y="17.4">1</text>
<text x="113.2" y="17.4">2</text>
<text x="181.9" y="17.4">3</text>
<text x="250.4" y="17.4">4</text>
<text x="52.3" y="29.1" transform="rotate(-90 52.3 29.1)">1</text>
<text x="64.4" y="28.6" transform="rotate(-90 64.4 28.6)">1</text>
<text x="69.8" y="24.6">1</text>
<text x="81.6" y="24.6">2</text>
<text x="96.3" y="26.5">1</text>
<text x="102.6" y="26.5">2</text>
<text x="52.3" y="35.6" transform="rotate(-90 52.3 35.6)">2</text>
<text x="64.4" y="35.1" transform="rotate(-90 64.4 35.1)">2</text>
<text x="104.5" y="32.5">2</text>
<text x="116.6" y="32.5">1</text>
<text x="122.9" y="32.5">2</text>
<text x="128.8" y="32.5">1</text>
<text x="140.6" y="32.5">2</text>
<text x="144.9" y="35.8" transform="rotate(-90 144.9 35.8)">1</text>
<text x="12.8" y="37.7">A</text>
<text x="282.6" y="37.7">A</text>
<text x="144.9" y="42.2" transform="rotate(-90 144.9 42.2)">2</text>
<text x="85.2" y="51.5" transform="rotate(-90 85.2 51.5)">25</text>
<text x="87.6" y="51.5" transform="rotate(-90 87.6 51.5)">24</text>
<text x="90" y="51.5" transform="rotate(-90 90 51.5)">23</text>
<text x="92.4" y="51.5" transform="rotate(-90 92.4 51.5)">22</text>
<text x="94.7" y="51.5" transform="rotate(-90 94.7 51.5)">21</text>
<text x="97.2" y="51.5" transform="rotate(-90 97.2 51.5)">20</text>
<text x="99.5" y="51.5" transform="rotate(-90 99.5 51.5)">19</text>
<text x="150.2" y="53" transform="rotate(-90 150.2 53)">1</text>
<text x="153.4" y="50.6">1</text>
<text x="159.7" y="50.6">2</text>
<text x="88.8" y="59.2" transform="rotate(-90 88.8 59.2)">RFO</text>
<text x="96" y="59.9" transform="rotate(-90 96 59.9)">DIO4</text>
<text x="100.7" y="59" transform="rotate(-90 100.7 59)">NSS</text>
<text x="78.2" y="64.9">1</text>
<text x="86.4" y="62.8" transform="rotate(-90 86.4 62.8)">EP/GND</text>
<text x="91.2" y="61.1" transform="rotate(-90 91.2 61.1)">RFI_N</text>
<text x="93.6" y="60.7" transform="rotate(-90 93.6 60.7)">RFI_P</text>
<text x="98.3" y="61.8" transform="rotate(-90 98.3 61.8)">GND_2</text>
<text x="106.7" y="64.9">18</text>
<text x="150.2" y="64.9" transform="rotate(-90 150.2 64.9)">2</text>
<text x="22.9" y="71.8" transform="rotate(-90 22.9 71.8)">1</text>
<text x="59.8" y="69.7">1</text>
<text x="66.1" y="69.7">2 XTA_TX</text>
<text x="78" y="67.3">2</text>
<text x="78.1" y="69.7">3</text>
<text x="82.5" y="66.1">VR_PA</text>
<text x="82.5" y="68.5">VDD_IN</text>
<text x="82.5" y="70.9">XTA</text>
<text x="97.7" y="68.5">MOSI</text>
<text x="97.8" y="70.9">MISO</text>
<text x="98.9" y="66.1">SCK</text>
<text x="106.7" y="67.3">17</text>
<text x="106.7" y="69.7">16</text>
<text x="150.2" y="69.9" transform="rotate(-90 150.2 69.9)">1</text>
<text x="208.9" y="70.1" transform="rotate(-90 208.9 70.1)">1</text>
<text x="78" y="72.1">4</text>
<text x="78" y="76.9">6</text>
<text x="78.1" y="74.5">5</text>
<text x="82.5" y="73.3">XTB</text>
<text x="82.5" y="75.6">DIO3</text>
<text x="95" y="73.3">NRESET</text>
<text x="97.4" y="75.6">BUSY</text>
<text x="106.7" y="72.1">15</text>
<text x="106.7" y="74.5">14</text>
<text x="106.7" y="76.9">13</text>
<text x="150.2" y="76.4" transform="rotate(-90 150.2 76.4)">2</text>
<text x="208.9" y="76.6" transform="rotate(-90 208.9 76.6)">2</text>
<text x="12.9" y="83.1">B</text>
<text x="22.9" y="78.3" transform="rotate(-90 22.9 78.3)">2</text>
<text x="82.5" y="78.1">VREG</text>
<text x="98.5" y="78.1">DIO1</text>
<text x="282.7" y="83.1">B</text>
<text x="86.4" y="90" transform="rotate(-90 86.4 90)">GND_1</text>
<text x="88.8" y="90" transform="rotate(-90 88.8 90)">DCC_SW</text>
<text x="91.2" y="90" transform="rotate(-90 91.2 90)">VBAT_RF</text>
<text x="93.6" y="90" transform="rotate(-90 93.6 90)">VBAT_DIO</text>
<text x="96" y="90" transform="rotate(-90 96 90)">DIO5</text>
<text x="98.3" y="90" transform="rotate(-90 98.3 90)">DIO2</text>
<text x="59.6" y="94.1">1</text>
<text x="71.3" y="94.1">2A_DCC_SW</text>
<text x="85.2" y="94.5" transform="rotate(-90 85.2 94.5)">7</text>
<text x="87.6" y="94.5" transform="rotate(-90 87.6 94.5)">8</text>
<text x="90" y="94.5" transform="rotate(-90 90 94.5)">9</text>
<text x="92.4" y="95.6" transform="rotate(-90 92.4 95.6)">10</text>
<text x="94.7" y="95.5" transform="rotate(-90 94.7 95.5)">11</text>
<text x="97.2" y="95.6" transform="rotate(-90 97.2 95.6)">12</text>
<text x="129.4" y="94" transform="rotate(-90 129.4 94)">1</text>
<text x="211.3" y="94.5" transform="rotate(-90 211.3 94.5)">1</text>
<text x="52.3" y="97.9" transform="rotate(-90 52.3 97.9)">1</text>
<text x="129.4" y="100.5" transform="rotate(-90 129.4 100.5)">2</text>
<text x="211.3" y="101" transform="rotate(-90 211.3 101)">2</text>
<text x="52.3" y="104.3" transform="rotate(-90 52.3 104.3)">2</text>
<text x="138" y="113.8" transform="rotate(-90 138 113.8)">1</text>
<text x="142.2" y="111.7">1</text>
<text x="148.5" y="111.7">2</text>
<text x="207.7" y="117" transform="rotate(-90 207.7 117)">1</text>
<text x="207.7" y="123.4" transform="rotate(-90 207.7 123.4)">2</text>
<text x="12.9" y="128.4">C</text>
<text x="138" y="126.3" transform="rotate(-90 138 126.3)">12</text>
<text x="282.7" y="128.4">C</text>
<text x="90.9" y="133" transform="rotate(-90 90.9 133)">25</text>
<text x="93.3" y="133" transform="rotate(-90 93.3 133)">24</text>
<text x="95.7" y="133" transform="rotate(-90 95.7 133)">23</text>
<text x="98.1" y="133" transform="rotate(-90 98.1 133)">22</text>
<text x="100.5" y="133" transform="rotate(-90 100.5 133)">21</text>
<text x="102.9" y="133" transform="rotate(-90 102.9 133)">20</text>
<text x="105.3" y="133" transform="rotate(-90 105.3 133)">19</text>
<text x="138" y="132.8" transform="rotate(-90 138 132.8)">2</text>
<text x="94.5" y="140.6" transform="rotate(-90 94.5 140.6)">RFO</text>
<text x="96.9" y="142.5" transform="rotate(-90 96.9 142.5)">RFI_N</text>
<text x="99.3" y="142.1" transform="rotate(-90 99.3 142.1)">RFI_P</text>
<text x="101.7" y="141.3" transform="rotate(-90 101.7 141.3)">DIO4</text>
<text x="104.1" y="143.3" transform="rotate(-90 104.1 143.3)">GND_2</text>
<text x="106.5" y="140.4" transform="rotate(-90 106.5 140.4)">NSS</text>
<text x="83.7" y="148.7">2</text>
<text x="83.9" y="146.3">1</text>
<text x="88.3" y="147.5">VR_PA</text>
<text x="88.3" y="149.9">VDD_IN</text>
<text x="92.1" y="144.2" transform="rotate(-90 92.1 144.2)">EP/GND</text>
<text x="103.5" y="149.9">MOSI</text>
<text x="104.6" y="147.5">SCK</text>
<text x="112.4" y="146.3">18</text>
<text x="112.4" y="148.7">17</text>
<text x="209.3" y="145.9">4</text>
<text x="213.9" y="147.1">VDD</text>
<text x="230.8" y="147.1">OUTPUT</text>
<text x="242.8" y="145.9">3</text>
<text x="30.3" y="153.7" transform="rotate(-90 30.3 153.7)">1</text>
<text x="66.7" y="151.1">1</text>
<text x="73" y="151.1">2XTA_RX</text>
<text x="83.7" y="153.5">4</text>
<text x="83.8" y="155.9">5</text>
<text x="83.8" y="151.1">3</text>
<text x="88.3" y="152.3">XTA</text>
<text x="88.3" y="154.7">XTB</text>
<text x="100.8" y="154.7">NRESET</text>
<text x="103.5" y="152.3">MISO</text>
<text x="112.4" y="151.1">16</text>
<text x="112.4" y="153.5">15</text>
<text x="112.4" y="155.9">14</text>
<text x="201.7" y="150.4" transform="rotate(-90 201.7 150.4)">1</text>
<text x="209.5" y="150.6">1</text>
<text x="213.9" y="151.8">TRI_STATE</text>
<text x="242.8" y="155.4">2</text>
<text x="30.3" y="160.2" transform="rotate(-90 30.3 160.2)">2</text>
<text x="83.7" y="158.3">6</text>
<text x="88.3" y="157.1">DIO3</text>
<text x="88.3" y="159.5">VREG</text>
<text x="103.1" y="157.1">BUSY</text>
<text x="104.2" y="159.5">DIO1</text>
<text x="112.4" y="158.3">13</text>
<text x="201.7" y="156.8" transform="rotate(-90 201.7 156.8)">2</text>
<text x="234.6" y="156.6">GND</text>
<text x="12.8" y="173.8">D</text>
<text x="48.7" y="171.6" transform="rotate(-90 48.7 171.6)">1</text>
<text x="61.7" y="168.3">1</text>
<text x="73.5" y="168.3">2B_DCC_SW</text>
<text x="92.1" y="171.4" transform="rotate(-90 92.1 171.4)">GND_1</text>
<text x="94.5" y="171.4" transform="rotate(-90 94.5 171.4)">DCC_SW</text>
<text x="96.9" y="171.4" transform="rotate(-90 96.9 171.4)">VBAT_RF</text>
<text x="99.3" y="171.4" transform="rotate(-90 99.3 171.4)">VBAT_DIO</text>
<text x="101.7" y="171.4" transform="rotate(-90 101.7 171.4)">DIO5</text>
<text x="104.1" y="171.4" transform="rotate(-90 104.1 171.4)">DIO2</text>
<text x="198.6" y="173.8">Title</text>
<text x="282.6" y="173.8">D</text>
<text x="48.7" y="178.1" transform="rotate(-90 48.7 178.1)">2</text>
<text x="90.9" y="176" transform="rotate(-90 90.9 176)">7</text>
<text x="93.3" y="175.9" transform="rotate(-90 93.3 175.9)">8</text>
<text x="95.7" y="176" transform="rotate(-90 95.7 176)">9</text>
<text x="98.1" y="177" transform="rotate(-90 98.1 177)">10</text>
<text x="100.5" y="176.9" transform="rotate(-90 100.5 176.9)">11</text>
<text x="102.9" y="177" transform="rotate(-90 102.9 177)">12</text>
<text x="138.5" y="175" transform="rotate(-90 138.5 175)">1</text>
<text x="138.5" y="181.4" transform="rotate(-90 138.5 181.4)">2</text>
<text x="198.6" y="181">Size</text>
<text x="199.8" y="184.5">A4</text>
<text x="210.5" y="181">Number</text>
<text x="258.3" y="181">Revision</text>
<text x="198.6" y="188.1">Date:</text>
<text x="198.6" y="190.5">File:</text>
<text x="209.3" y="190.5">C:\Users\..\rf.SchDoc</text>
<text x="209.3" y="188.1">6/06/2023</text>
<text x="246.3" y="190.5">Drawn By:</text>
<text x="246.3" y="188.1">Sheet</text>
<text x="252.7" y="188.1">of</text>
<text x="44.7" y="194.1">1</text>
<text x="113.2" y="194.1">2</text>
<text x="181.9" y="194.1">3</text>
<text x="250.4" y="194.1">4</text>
</g>
<g font-size="2.2" fill="#000080">
<text x="72.5" y="23.4">L4</text>
<text x="98.1" y="23.8">C20</text>
<text x="68.7" y="27.9">47nH || 68nH</text>
<text x="118.4" y="29.8">C21</text>
<text x="239" y="27.5">U_rf-fem</text>
<text x="239" y="29.8">rf-fem.SchDoc</text>
<text x="45.6" y="33.1">C22</text>
<text x="67.5" y="31.5">C23</text>
<text x="67.5" y="33.9">47pF, 5%</text>
<text x="94.7" y="31.2">L5</text>
<text x="98.1" y="31.5">3.3pF</text>
<text x="126" y="35.3">4.7nH, 0.07R || 3.9nH</text>
<text x="130.8" y="31.2">L6</text>
<text x="41.7" y="37">47nF, 10%</text>
<text x="93.8" y="36">2.5nH || 3.9nH</text>
<text x="106.2" y="37.2">C24</text>
<text x="106.2" y="39.1">5.6pF</text>
<text x="118.4" y="37.5">39pF, 5%</text>
<text x="148" y="38.7">C25</text>
<text x="148" y="41.1">2.2pF</text>
<text x="155.2" y="48">C26</text>
<text x="106" y="58.3">IC4</text>
<text x="151.8" y="56.8">L7</text>
<text x="151.8" y="59.2">12nH || 10nH</text>
<text x="155.2" y="55.6">3.6pF</text>
<text x="105.7" y="61.1">SX1250IMLTRT</text>
<text x="43.9" y="69">R17</text>
<text x="61.6" y="67.1">C27</text>
<text x="196" y="67.6">R16</text>
<text x="196" y="71.4">1k</text>
<text x="26" y="74.7">C30</text>
<text x="26" y="77.1">1uF</text>
<text x="43.9" y="72.8">220R</text>
<text x="61.6" y="74.7">10pF</text>
<text x="153.2" y="72.8">C28</text>
<text x="153.2" y="75.2">3.6pF</text>
<text x="212" y="73">C29</text>
<text x="212" y="75.4">56pF, 5%</text>
<text x="61.6" y="92.8">L8</text>
<text x="200.3" y="91.2">R18</text>
<text x="200.3" y="95">1k</text>
<text x="55.3" y="100.8">C33</text>
<text x="56" y="97.4">15uH, 0.32A, 28MHz</text>
<text x="132.5" y="96.9">C31</text>
<text x="132.5" y="99.3">100nF, 16V</text>
<text x="214.4" y="97.4">C32</text>
<text x="214.4" y="99.8">56pF, 5%</text>
<text x="55.3" y="103.1">470nF</text>
<text x="143.9" y="109.1">C34</text>
<text x="139.6" y="117.7">L9</text>
<text x="143.9" y="116.7">3.6pF</text>
<text x="200" y="114.8">R19</text>
<text x="200" y="118.7">1k</text>
<text x="210.8" y="119.8">C35</text>
<text x="140.1" y="120.1">12nH || 10nH</text>
<text x="210.8" y="122.2">56pF, 5%</text>
<text x="141.1" y="129.2">C36</text>
<text x="141.1" y="131.5">3.6pF</text>
<text x="116.5" y="143">IC5</text>
<text x="212.2" y="141.1">Y1</text>
<text x="68.5" y="148.5">C38</text>
<text x="116.2" y="145.2">SX1250IMLTRT</text>
<text x="58.7" y="150.4">R20</text>
<text x="58.7" y="154.2">220R</text>
<text x="189.1" y="155.2">100nF, 16V</text>
<text x="195.2" y="152.8">C37</text>
<text x="33.4" y="156.6">C39</text>
<text x="33.4" y="159">1uF</text>
<text x="68.5" y="156.1">10pF</text>
<text x="212.2" y="160.2">ECS-TXO-25CSMV-320-DY-TR</text>
<text x="63.7" y="167.1">L10</text>
<text x="58.2" y="171.7">15uH, 0.32A, 28MHz</text>
<text x="51.8" y="174.5">C40</text>
<text x="51.8" y="176.9">470nF</text>
<text x="141.5" y="177.8">C41</text>
<text x="141.5" y="180.3">100nF, 16V</text>
</g>
<g font-size="2.2" fill="#800000">
<text x="41" y="24.6">VR_PA</text>
<text x="88.5" y="32.5">RFO1</text>
<text x="149.9" y="32.5">FL1_IN</text>
<text x="243.7" y="33.7">FL1_IN</text>
<text x="90" y="47" transform="rotate(-90 90 47)">A_RFI_N</text>
<text x="92.4" y="47" transform="rotate(-90 92.4 47)">A_RFI_P</text>
<text x="98.3" y="45.6">RADIO_A_IQ(3)</text>
<text x="143.1" y="48">GND</text>
<text x="16.9" y="53.2">+3V3_VCCMAIN</text>
<text x="56.2" y="50.6">GND</text>
<text x="104.3" y="48.9">RADIO_A_CSN</text>
<text x="138" y="50.6">A_RFI_N</text>
<text x="178.8" y="50.6">FL2_OUT</text>
<text x="243.7" y="51.8">FL2_OUT</text>
<text x="75.7" y="59.9">GND</text>
<text x="122.3" y="57">GND</text>
<text x="25.7" y="69.7">TCXO_32MHz</text>
<text x="112.9" y="68.5">RADIO_A_MOSI</text>
<text x="113.4" y="70.9">RADIO_A_MISO</text>
<text x="114.1" y="66.1">RADIO_A_SCK</text>
<text x="135.3" y="66.3">A_RFI_P</text>
<text x="179.3" y="69.5">SX1302_CSD</text>
<text x="216.7" y="68.3">CSD</text>
<text x="243.7" y="69.5">CSD</text>
<text x="41.5" y="75.6">RADIO_A_IQ(2)</text>
<text x="112.9" y="73.3">RADIO_A_NRESET</text>
<text x="113.8" y="75.6">RADIO_A_CLK_I</text>
<text x="243.7" y="74.7">RXTX_SW</text>
<text x="112.6" y="78.1">RADIO_A_IQ(0)</text>
<text x="121.8" y="82.8">+3V3_VCCMAIN</text>
<text x="148.3" y="83.5">GND</text>
<text x="207.1" y="83.1">GND</text>
<text x="243.7" y="80.9">PA_ON</text>
<text x="21" y="89.3">GND</text>
<text x="52.7" y="86.2">A_VREG</text>
<text x="176.9" y="93.1">SX1302_RXTX_SW</text>
<text x="216" y="91.9">RXTX_SW</text>
<text x="98.8" y="100.8">RADIO_A_IQ(4)</text>
<text x="101" y="98.3">RADIO_A_IQ(1)</text>
<text x="81.7" y="104.6">GND</text>
<text x="50.4" y="112.2">GND</text>
<text x="99.3" y="111.7">B_RFI_N</text>
<text x="127.6" y="108.1">GND</text>
<text x="209.4" y="108.8">GND</text>
<text x="179" y="116.7">SX1302_PA_ON</text>
<text x="215.6" y="115.5">PA_ON</text>
<text x="100.7" y="123.7">B_RFI_P</text>
<text x="22.8" y="131.5">+3V3_VCCMAIN</text>
<text x="108.8" y="130.1">RADIO_B_CSN</text>
<text x="110" y="127">RADIO_B_IQ(3)</text>
<text x="205.9" y="131.8">GND</text>
<text x="80.5" y="140.6">GND</text>
<text x="125.4" y="142.7">GND</text>
<text x="136.1" y="140.1">GND</text>
<text x="172.4" y="139.9">+3V3_VCCMAIN</text>
<text x="129.8" y="147.5">RADIO_B_SCK</text>
<text x="130.1" y="149.9">RADIO_B_MOSI</text>
<text x="248.8" y="145.9">TCXO_32MHz</text>
<text x="43.4" y="151.1">TCXO_32MHz</text>
<text x="130.6" y="154.7">RADIO_B_NRESET</text>
<text x="131.3" y="152.3">RADIO_B_MISO</text>
<text x="59.6" y="157.1">RADIO_B_IQ(2)</text>
<text x="130.1" y="159.5">RADIO_B_IQ(0)</text>
<text x="130.8" y="157.1">RADIO_B_CLK_I</text>
<text x="56.6" y="163.1">B_VREG</text>
<text x="130.9" y="164.3">+3V3_VCCMAIN</text>
<text x="199.9" y="165.2">GND</text>
<text x="255.5" y="164">GND</text>
<text x="28.4" y="174.3">GND</text>
<text x="109.1" y="178.4">RADIO_B_IQ(1)</text>
<text x="46.9" y="185.3">GND</text>
<text x="86.7" y="185">GND</text>
<text x="104.3" y="181.2">RADIO_B_IQ(4)</text>
<text x="136.6" y="188.3">GND</text>
</g>
</svg>
